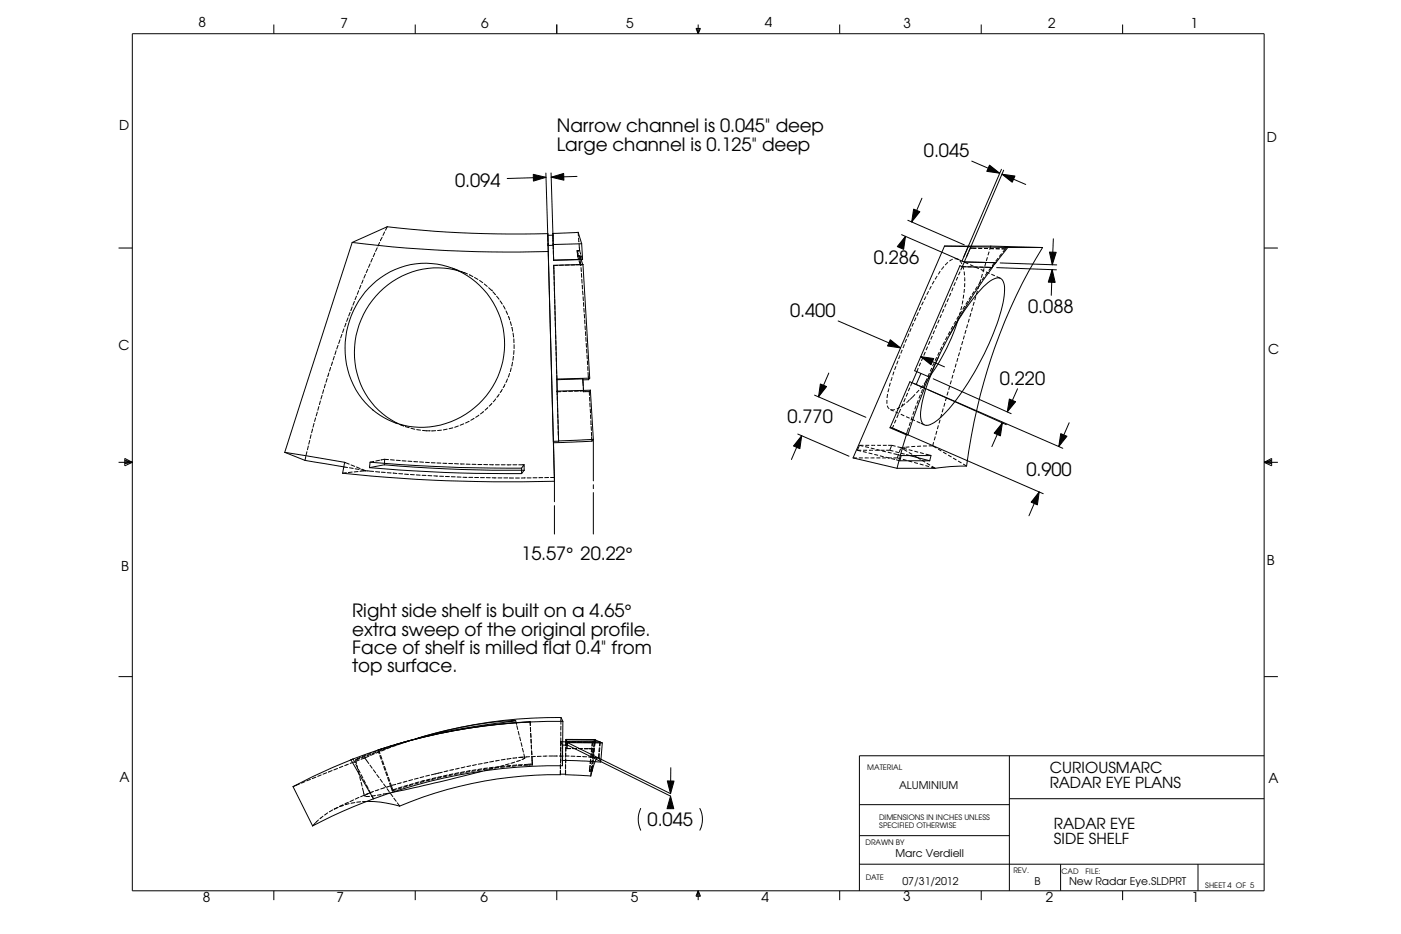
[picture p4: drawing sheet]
<svg xmlns="http://www.w3.org/2000/svg" width="457mm" height="305mm" viewBox="0 0 457 305" stroke-linecap="round" stroke-linejoin="round" font-family="sans-serif">
<g fill="none" stroke="#000" stroke-width=".33">
<path d="M43.2 11h369.3v279.7h-369.3zM89.4 8v3M135.5 8v3M181.7 8v3M227.1 9.3h1.5l-.8 1.7zM227.5 9.3l.3 1.7M227.8 8v3M228.3 9.3l-.5 1.7M274 8v3M320.2 8v3M366.4 8v3M174 56.9l4.2 1-4.1 1.2z"/>
<path d="M178.1 56.5l.8 23.1M178.2 57.9l-12.7 .4M179.8 56.4l.7 22.3M179.9 57.8l4-1.2 .1 2.2zM188.3 57.6l-8.4 .2M317.1 52.6l9.1 3.9M322.9 53.9l3.3 2.6-4.2-.6zM326.8 55.2l-12.3 28.7M327 56.9l4.2 .5-.9 2.1zM327 56.9l7.7 3.3M327.5 55.5l-12.2 28.7M114.9 79.1l-22 68.5"/>
<path d="M114.9 79.1a419.7 419.7 0 0 0 64 3v-2.5M123.9 79.1l-.5 1.2M124.7 77.4l-.5 1.2M125.5 75.7l-.5 1.1M126.4 74a363.2 363.2 0 0 0 52.4 2.2M126.4 74l-.6 1.1M126.4 74l-11.5 5.1M178.8 76.2l.1 3.4M178.8 76.2v.6h1.7M178.9 79.6v.5M178.9 79.6h.1M180.4 76.2l.1 .6"/>
<path d="M180.4 76.2l.1 3.3M180.5 76.8v1.2M180.5 78.3v1.2M180.5 79.8l.2 5.2M180.5 79.5l.1 1.8M180.5 79.5l.1 .6M180.5 79.5h.1M180.5 79.8l.1 .2M188.7 75.8l-8.3 .4M188.7 75.8l.1 1.2M188.7 75.8l1.1 3.7M188.8 77.7l.1 1.3"/>
<path d="M189 79.6l.1 2.1M189.8 79.5l-9.3 .3M189.8 79.5l.3 5.1M294.2 76.6l18.5 8M295.5 77.1l-.6 4.3-2.1-.9zM295.5 77.1l-1.4 3.3M296.2 71.9l18.5 8M298.2 68.2l2 .9-2.7 3.3zM300.9 64.7l-3.4 7.7M343.7 77.9l-.3 8.5M38.7 80.9h4.5M115.7 98.4l-.5 1.2"/>
<path d="M116.3 96.6l-.4 1.2M117.1 94.9l-.5 1.2M117.8 93.1l-.5 1.2M118.5 91.4l-.5 1.1M119.3 89.6l-.6 1.2M120 87.8l-.5 1.2M120.3 94a25.6 25.6 0 0 1 26.9-6.6 25.6 25.6 0 0 1 17.3 21.6 27.1 27.1 0 0 1-37.8 28 26.3 26.3 0 0 1-12.7-32.3l1.4-3.4 1.7-3.1zM120.8 86.1l-.5 1.1M121.5 84.3l-.5 1.2M122.3 82.6l-.5 1.2M123.1 80.9l-.5 1.1M147.7 87.5l2 .8"/>
<path d="M150.3 88.6l1.3 .4M150.8 88.7a27.2 27.2 0 0 0-35.1 28 25.1 25.1 0 0 0 14.3 21.6M151.4 88.9l1.2 .5M153.2 89.7l1.1 .6M154.9 90.6l1.1 .6M156.5 91.5l1 .7M158 92.7l1 .8M159.5 93.9l.9 .8M160.4 94.7h.1M160.8 95.2l.9 1M162.1 96.6l.8 1.1M163.2 98.2l.7 1"/>
<path d="M164.3 99.8l.5 1.1M178.9 80.1l2 77a512.3 512.3 0 0 1-69.1-2.7M180.6 80.1h.1M180.6 80.1h-1.7M180.6 81.8v1.3M180.7 86.6v1.3M180.7 86.6v.1M180.7 86.6l1 37.1M180.8 88.2v1.3M180.8 90.1v1.3M180.8 92l.1 1.3M180.9 93.9v1.3"/>
<path d="M180.9 95.8l.1 1.3M181 97.7v1.3M181.1 99.7v1.2M181.9 86.6l-1.2 .1M183.9 86.5l-1.3 .1M185.8 86.5h-1.3M187.7 86.4l-1.3 .1M188.1 86.4h1.3M188.3 81.8l.4 1.2M188.3 81.8l.1 .5M188.4 82.3l.1 .8M188.5 83.1v.5h.8"/>
<path d="M188.5 83.1l.8 .5M188.5 83.6l.3 1.2M188.8 83.5l.5 1.2M189 85.2l.4 1.2M189.1 81.7l.4 1.2M189.1 81.7h.1M189.1 81.7l-.8 .1M189.1 81.7l-.7 .6M189.3 84.7l.1 1.7M189.3 84.7h.8M189.3 83.6l.1 1.2M189.3 83.6l.9 2.8"/>
<path d="M189.4 85.4l.1 1.3M189.6 87.3l.1 1.3M189.7 83.5l.4 1.2M189.7 89.2l.1 1.3M189.9 91.1v1.3M190 93l.1 1.3M190.1 84.7l-9.4 .3M190.1 84.6l-9.4 .4M190.1 95l.1 1.2M190.1 84.6v.1M190.2 86.4h-.8M190.2 86.3v.1"/>
<path d="M190.2 86.3l-9.5 .3M190.2 86.3l2.2 37.1M190.3 96.9l.1 1.2M190.4 98.8l.1 1.2M301.3 98.5l-.6 1.1M302.1 96.8l-.5 1.1M303 95l-.6 1.2M303.9 93.4l-.6 1.1M304.8 91.7l-.6 1.1M305.8 90.1l-.7 1.1M306.8 88.5l-.6 1M308 87l-.8 1"/>
<path d="M308.2 80.3l-29.8 69.1M308.2 80.3l7.8 .2M308.2 80.3h15.1M308.8 99.1l-.5 1.2M309.3 85.6l-.9 .9M309.5 97.4l-.5 1.2M310.3 95.6l-.5 1.2M310.9 84.6l-1.1 .6M311 93.9l-.4 1.1M311.5 84.4h.1M311.6 84.4l1.1 .3M311.8 92.1l-.5 1.2"/>
<path d="M312.5 84.5l1.7 .8M312.5 90.4l-.5 1.1M313.2 85.1l.7 1M313.3 88.6l-.5 1.2M313.9 99.9l-.4 1.3M314 87l-.7-.3-14.8 34.3 4.7 2a177.8 177.8 0 0 1 20.7-35.7M314 87l9.9 .3M314.2 86.7l.3 1.3M314.2 98.1l-.2 1.2M314.5 96.2l-.2 1.3M314.6 88.6l.1 1.3M314.7 94.3l-.1 1.2"/>
<path d="M314.7 85.5h.1M314.7 85.5l-.7 1.5M314.7 85.5l10.3 .2M314.7 85.5l10.2 .2M314.8 90.5v1.3M314.8 99.9l-.6 1.1M314.8 92.4v1.3M314.8 85.6l1.2 .5M315.2 87h-1.2l-.5 1.2M315.2 84.3l-.5 1.2M315.8 87.1h1.3M315.8 98.3l-.6 1.1"/>
<path d="M315.9 82.5l-.5 1.2M316 80.5l12.9 .3-3.9 4.9M316 80.5h.9l-.2 .5M316 80.5l-2.1 4.7 .8 .3M316.6 86.4l1.1 .5M316.7 81h1.9M316.7 81l-.6 1.1M316.9 96.6l-.7 1.1M317.7 87.1l1.3 .1M317.9 95.1l-.7 1M317.9 98.6l-.4 1.2M318.3 87.2l1.1 .5"/>
<path d="M318.4 96.7l-.3 1.3M319 93.5l-.7 1M319 94.9l-.4 1.2M319.2 81l1.3 .1M319.5 93l-.3 1.3M319.6 87.2h1.3M320 91.9l-.7 1.1M320 87.9l1.2 .5M320.1 91.2l-.4 1.3M320.6 89.4l-.3 1.2M321.1 87.6l-.3 1.2M321.1 81.1h1.3"/>
<path d="M321.2 90.4l-.8 1M321.5 87.2l2.3 .1M321.7 85.8l-.3 1.2M321.8 88.7l1.1 .5M322.2 83.9l-.3 1.3M322.3 88.8l-.8 1.1M322.8 82.1l-.4 1.2M323 81.1l1.3 .1M323.3 80.3l-.3 1.2M323.3 80.3l16.9 .5M323.4 87.3l-.7 1M323.5 89.5l1.2 .5"/>
<path d="M323.8 87.3h.1M324.1 86.9l-.2 .3M324.1 86.9l-.3 .4M324.5 85.8l-.7 1M324.6 86.1l-.5 .8M324.9 85.7h.1M324.9 85.7l-.3 .4M325 81.2h1.2M325 85.7l-.4 .4M325.2 90.3l1.2 .5M325.2 87.3l19.6 .8M325.7 84.2l-.8 1.1"/>
<path d="M326.4 85.8l18.4 .6M326.9 81.2h1.2M326.9 82.8l-.8 .9M328.1 81.3l-.8 1M328.1 81.2h.1M340.2 80.8a179.2 179.2 0 0 0-24.8 71.3M340.2 80.8h-11.7l-.4 .4M342.5 82.3h2.2l-1.3 4.1zM343.4 88l.9 4.2-2.2-.1zM343.4 88l-.3 8.4M412.5 80.9h4.5M107.9 119.9l-.4 1.2"/>
<path d="M108.5 118.1l-.4 1.2M109.1 116.3l-.4 1.2M109.7 114.5l-.4 1.2M110.3 112.7l-.4 1.2M111 110.9l-.5 1.2M111.6 109.1l-.4 1.2M112.2 107.3l-.4 1.2M112.9 105.5l-.4 1.2M113.6 103.7l-.5 1.2M114.3 101.9l-.5 1.2M114.9 100.2l-.4 1.1M165.1 101.5l.6 1.1"/>
<path d="M165.9 103.2l.4 1.2M166.5 105l.4 1.2M167 106.8l.3 1.3M167.3 118.2l-.3 1.2M167.4 108.7l.2 1.3M167.6 116.3l-.2 1.3M167.7 110.6v1.2M167.7 114.4l-.1 1.3M167.8 112.5v1.2M181.1 101.6v1.2M181.1 103.5l.1 1.2M181.2 105.4v1.2"/>
<path d="M181.3 107.3v1.2M181.3 109.2l.1 1.2M181.4 111.1v1.3M181.4 113v1.3M181.5 114.9v1.3M181.5 116.8l.1 1.3M181.6 118.7v1.3M190.5 100.6l.1 1.3M190.7 102.5l.1 1.3M190.8 104.4l.1 1.3M190.9 106.3l.1 1.3M191.1 108.2v1.3"/>
<path d="M191.2 110.2l.1 1.2M191.3 112.1l.1 1.2M191.4 114l.1 1.2M191.6 115.9v1.2M191.7 117.8l.1 1.2M191.8 119.6l.1 1.3M273.5 104.7l20.4 8.8M290.5 110.9l3.4 2.6-4.3-.6zM292.4 119.5l-.5 1.2M293 117.7l-.4 1.2M293.7 116l-.5 1.1M294.4 114.2l-.4 1.2"/>
<path d="M295.1 112.4l-.4 1.2M295.9 110.6l-.5 1.2M296.6 108.9l-.5 1.2M297.3 107.1l-.5 1.2M298.1 105.4l-.5 1.2M298.9 103.6l-.5 1.2M299.7 101.9l-.5 1.2M300.4 118.4l-.5 1.1M300.5 116.4l4.2 .6-.9 2zM300.5 100.2l-.5 1.1M300.5 116.4l7.7 3.3M301.2 116.6l-.5 1.2"/>
<path d="M302 114.9l-.5 1.1M302.7 113.1l-.5 1.2M303.5 111.3l-.5 1.2M304.2 109.6l-.5 1.2M304.9 118.3l-.6 1.2M305 107.9l-.5 1.1M305.7 116.6l-.6 1.1M305.7 106.1l-.5 1.2M306.5 104.4l-.5 1.1M306.5 114.9l-.5 1.1M307.3 102.6l-.6 1.2M307.4 113.2l-.6 1.1"/>
<path d="M308 100.9l-.5 1.1M308.3 111.5l-.6 1.1M309.1 109.8l-.6 1.1M309.8 109.4l1.4-2.3a53.6 53.6 0 0 1 11.9-15.4l.7-.4a2.23 2.23 0 0 1 3.8 1.1 21 21 0 0 1-1.3 10.5 89.2 89.2 0 0 1-18.5 32.5 8.3 8.3 0 0 1-5.9 3.4 3.1 3.1 0 0 1-1.5-3.5 54.7 54.7 0 0 1 5.8-18.8M310 108.1l-.6 1.1M310.9 106.4l-.6 1.2M311.9 104.8l-.6 1.1M312 118.7l-.3 1.2M312.6 116.8l-.3 1.3M312.8 103.6a64.5 64.5 0 0 1-10.1 20.2M312.8 103.1l-.6 1.1M313.1 115l-.3 1.2"/>
<path d="M313.4 101.8l-.4 1.2M313.6 113.2l-.3 1.2M313.8 101.5l-.6 1.1M314.2 111.3l-.4 1.3M314.7 109.5l-.3 1.2M315.3 107.7l-.4 1.2M315.8 105.9l-.4 1.2M316.3 104.1l-.3 1.1M316.9 102.2l-.4 1.2M317.4 100.4l-.4 1.2M102 140l-.3 1.2M102.5 138.2l-.3 1.2"/>
<path d="M103 136.4l-.3 1.1M103.5 134.5l-.3 1.2M104.1 132.7l-.4 1.2M104.6 130.9l-.4 1.1M105.1 129l-.4 1.2M105.6 127.2l-.3 1.2M106.2 125.3l-.4 1.3M106.8 123.5l-.4 1.3M107.3 121.7l-.4 1.2M128.6 137.8l1.2 .5M130.4 138.5l1.4 .5M130.5 138.5l1.2 .5"/>
<path d="M132.3 139.2l1.2 .4M134.1 139.7l1.2 .4M147.8 139.6l-1.2 .3M149.6 139l-1.2 .4M151.3 138.3l-1.1 .5M153.1 137.5l-1.2 .5M154.7 136.5l-1.1 .7M156.3 135.5l-1.1 .7M157.8 134.3l-1 .8M159.2 133l-.9 .9M160.5 131.6l-.9 .9M161.8 130.2l-.8 .9"/>
<path d="M162.9 128.7l-.8 1M163.9 127l-.7 1.1M164.8 125.4l-.6 1.1M165.6 123.7l-.5 1.1M166.3 121.9l-.4 1.2M166.8 120.1l-.3 1.1M181.6 120.6l.1 1.3M181.7 122.5l.1 5.1M181.8 127.6v1.3M181.8 127.6l.5 16.3M181.9 129.4v1.2M181.9 131.3v1.2"/>
<path d="M181.9 133.2l.1 1.3M182 135.1v1.3M182.1 137v1.3M182.1 138.9l.1 1.3M183 127.8h-1.2M185 127.7l-1.3 .1M186.9 127.7h-1.3M188.8 127.6l-1.3 .1M189.2 127.6h1.3M190.2 123.7v.3M190.2 123.7l.3 3.9M190.2 124l.1 1.9"/>
<path d="M190.2 123.7l-8.5 .2v-.2M190.4 126.6l.1 1.2M190.5 127.6v.2M191.9 121.5l.2 2.4M192.1 123.9l-1.9 .1M192.3 127.8l.1 1.2M192.3 127.8h-1.8M192.4 129.7l.1 1.2M192.4 123.4l-10.7 .3M192.4 123.4l-.3 .5M192.5 131.6l.1 1.2M192.6 133.5l.1 1.2"/>
<path d="M192.7 127.3l-.4 .5M192.7 127.3l.9 16.1M192.7 127.3l-10.9 .3M192.7 135.4l.1 1.3M192.8 137.3l.1 1.3M192.9 139.2l.1 1.3M265.8 128.9l16.8 7.3M267.7 125.3l2 .9-2.6 3.3zM270.5 121.8l-3.4 7.7M289.4 130.5v1.3M289.6 132.4l.6 1M289.6 128.6l-.1 1.3"/>
<path d="M290.1 126.7l-.3 1.3M290.5 133.6l1.1 .6M290.5 139.4l6.4-14.8 4.8 2.1-5.4 15.2M290.5 139.4l-.1 .2 .8 .3M290.5 124.9l-.3 1.2M290.5 139.4l5.8 2.5M291.1 123.1l-.4 1.2M291.2 139.9l4.6 2M291.6 138.7l-.4 1.2M291.7 121.3l-.4 1.2M291.8 140l48.6 21.1M292 133.6l-1.2 .1"/>
<path d="M292.2 134.4l1.2 .5M292.4 137l-.5 1.1M293.2 135.2l-.5 1.2M293.8 132.8l-1.1 .6M293.9 133.5l-.5 1.2M294 135.2l1.1 .5M294.7 131.7l-.5 1.2M295.3 131.7l-1 .8M295.4 130l-.5 1.1M295.7 136l1.1 .5M296.2 128.2l-.5 1.2M296.5 139.6l-.7 2.3"/>
<path d="M296.8 130.5l-1 .9M296.9 126.5l-.5 1.1M297.1 137.8l-.4 1.1M297.3 137.2h.1M297.4 136.7l1.2 .6M297.7 135.9l-.4 1.3M298.2 125.1l48.6 21.2M298.3 134.2l-.4 1.1M298.6 128.7l-1.8 1.8M299 132.3l-.5 1.3M299.2 137.5l1.1 .5M299.7 130.6l-.5 1.1"/>
<path d="M299.7 120.1l-2.6 6M299.9 127.3l-.9 .9M300.4 128.8l-.5 1.2M300.5 138.1l1.2 .6M300.5 121.9l-1.5 3.6M301.1 127l-.5 1.2M301.1 125.8l-.8 1M301.8 125.3l-.5 1.1M302.3 124.3l-.8 1M302.5 123.5l-.5 1.2M303 127.3l25.4 11.3M303.1 123l-1.5 3.6"/>
<path d="M303.3 121.8l-.5 1.1M304.1 120.1l-.5 1.1M304.5 123.6l25.5 11.4M306.2 138.8l-.3 1.2M306.8 137l-.3 1.2M307.3 135.1l-.3 1.3M307.8 133.3l-.3 1.2M308.4 131.5l-.4 1.2M308.9 129.7l-.4 1.2M309.4 127.8l-.4 1.2M309.9 126l-.3 1.2M310.5 124.2l-.4 1.2"/>
<path d="M311 122.3l-.4 1.2M311.5 120.5l-.3 1.2M327.1 138l-.6 4.2-2.1-.8zM327.1 138l-3.4 7.8M329.4 130.2l2 .9-2.7 3.3zM332.1 126.9l-3.4 7.5M348.9 138l-3.4 7.7M38.7 150.9h4.5M40.7 149.6l2.5 1.3-2.5 1.1zM40.7 150.2l2.5 .7M40.7 150.5l2.5 .4M43.2 150.9l-2.5 .3"/>
<path d="M92.9 147.6l19.6 3.3-.7 3.5M92.9 147.6l6.6 2.6M99.5 150.2l13.9 2.4M99.8 149l-.3 1.2M100.2 147.4l-.3 1.2M100.6 145.5l-.3 1.3M101.1 143.7l-.3 1.2M101.5 141.9l-.3 1.2M112.4 150.9l1.6 .6M113 154.3l-1.2 .1M114 152.7l1.3 .2M114.6 151.7l1.1 .5"/>
<path d="M114.9 154.1l-1.2 .1M115.9 153l1.3 .2M116.3 152.4l1.2 .5M116.8 153.9l-1.2 .1M117.8 153.3l1.5 .3M118.1 153.1l1.2 .5M119.3 153.6l-1.8 .2M119.3 153.6l1.2 .1M120.6 152.6a509.4 509.4 0 0 0 49.6 2M120.7 153.8h1.2M120.8 150.8a542 542 0 0 0 49.4 2M120.8 150.8l-.2 1.8"/>
<path d="M122 150.6l-1.2 .2M122.6 153.9l1.2 .2M123.9 150.2l-1.3 .3M124.5 154.1l1.2 .1M125.4 151.7a479.9 479.9 0 0 0 45.7 1.8M125.4 151.7l-4.8 .9M125.5 149.9l-1.2 .2M125.6 149.9l1.2 .1M125.6 149.9l-.2 1.8M126.4 154.3h1.2M127.4 150l1.3 .2M128.3 154.4l1.2 .1"/>
<path d="M129.3 150.2l1.3 .1M130.1 154.6h1.3M131.2 150.4l1.3 .1M132 154.7l1.3 .1M133.1 150.5l1.3 .1M133.9 154.9h1.3M135 150.6l1.3 .1M135.8 155l1.3 .1M136 140.2l1.2 .2M136.9 150.7l1.3 .1M137.8 155.1l1.2 .1M137.9 140.5l2.5 .1"/>
<path d="M138.9 150.9l1.2 .1M139.7 155.2l1.2 .1M140.8 151h1.2M141.6 155.3l1.2 .1M142.2 140.5l-1.3 .1M142.6 151.1h1.3M143.5 155.4h1.2M144.1 140.4l-1.3 .1M144.5 151.2h1.3M145.4 155.5h1.2M145.9 140l-1.2 .3M146.4 151.3h1.3"/>
<path d="M147.3 155.6h1.2M148.3 151.3l1.3 .1M149.2 155.7h1.3M150.2 151.4h1.3M151.1 155.7l1.3 .1M152.1 151.5h1.3M153 155.8h1.3M154.1 151.5l1.2 .1M154.9 155.8h1.3M156 151.6h1.2M156.8 155.9h1.3M157.9 151.6h1.2"/>
<path d="M158.7 155.9h1.3M159.8 151.6l1.2 .1M160.6 155.9l1.3 .1M161.7 151.7h1.2M162.5 156h1.3M163.6 151.7h1.2M164.4 156h1.3M165.5 151.7h1.3M166.3 156h.1M166.4 156h1.2M167.4 151.7h1.3M168.2 156h1.3"/>
<path d="M169.3 151.7h1.7M170.2 152.8v1.8M171 151.7l-.8 1.1M171 151.7l.1 1.8M171.1 153.5l-.9 1.1M171.4 156h-1.3M172 156h1.3M173.9 155.9h1.3M177.1 155.9h-1.2M179 155.8l-1.2 .1M179.7 155.8h1.2M180.6 144.5l.3 11.3"/>
<path d="M180.9 155.8v7.9M182.2 140.8v1.3M182.2 142.7l.1 1.3M182.3 144h-1.7v.5M182.3 143.9v.1M193 141.1l.1 1.3M193.1 142.7l.1 1.3M193.2 144l-12.6 .5M193.6 143.4l-11.3 .5M193.6 143.4l-.4 .6M193.6 143.4v13.5M193.6 158.2v1.3"/>
<path d="M260.4 141.6l16.7 7.3M261.6 142.2l-.6 4.2-2-.9zM261.6 142.2l-3.3 7.7M278.4 149.4h1.3M278.4 149.4l14.3 3.4M279.8 146.9h1.3M279.8 146.9l1.2 .3M280.3 149.4h1.3M280.5 145.3h1.3M280.5 145.3l-.7 1.6M280.5 145.3l1.2 .3M281.6 147.4l1.2 .3"/>
<path d="M281.7 146.9h1.3M282.2 149.4h1.3M282.3 145.8l1.2 .2M282.4 145.3h1.3M283.5 147.8l1.2 .3M283.6 146.9h1.3M284.1 149.4h1.3M284.2 146.2l1.2 .3M284.3 145.3h1.3M285.3 148.3l1.3 .3M285.5 146.9h1.3M286 149.4h1.3"/>
<path d="M286 146.7l1.3 .3M286.2 145.3h1.3M287.1 148.8l1.3 .3M287.4 146.9h1.3M287.9 147.2l1.2 .2M287.9 149.4h1.3M288.1 145.3h1.3M289 149.2l1.2 .3M289.1 146.9h1.3M289.7 147.6l1.3 .3M289.8 145.3h1.2M289.8 149.4h1.3"/>
<path d="M290.4 146.9l1.1 .3M290.9 149.6l1.2 .3M291 145.3l-.6 1.6M291 145.3l1.3 .3M291.5 149.4h1.3M291.6 148l2.5 .7M292.2 147.4l1.2 .3M292.4 150l1.2 .4M292.7 152.8h12.5M292.8 149.4l1.2 .3M292.9 145.8l1.2 .3M293.2 148.2l-.4 1.2"/>
<path d="M293.9 146.5l-.4 1.1M293.9 146.4v.1M294 147.9l1.2 .3M294.1 148.7h9.7M294.1 148.7l-.4 1.7h9.7M294.6 149.9l1.3 .3M294.7 146.3l1.3 .3M295.3 146l-1.3 .1 2 1.2M295.7 148.3l7.7 2.1M295.8 141.9l-3.1 10.9M295.8 141.9h.5M296.5 150.4l1.2 .3"/>
<path d="M296.5 146.8l1.3 .3M296.6 147.7l1.1 .6M296.8 145.8l-1.3 .2M298.2 148.6l1.1 .7M298.3 150.9l1.3 .4M298.4 147.2l1.2 .4M298.7 145.7l-1.3 .1M299.4 149.3l1 .6M300.1 151.4l1.3 .4M300.2 147.7l1.3 .3M300.6 145.6l-1.3 .1M300.8 150.2l1.1 .6"/>
<path d="M301.2 145.5h1.3M302 151.9l1.2 .4M302.1 148.2l1.7 .4M302.4 151.2l1.1 .6M303.8 152.4l1.3 .4M303.8 148.7l-.4 1.7M304.1 152.1l1.1 .7M304.3 145.5l1.3 .7M304.7 144.3l-.3 1.2h-1.3M305.2 142.5l-.3 1.2M305.7 140.6l-.3 1.3M306.2 146.6l1 .6"/>
<path d="M307.8 147.5l1.1 .7M309.4 148.5l1.1 .6M311 149.5l1.1 .6M312.7 150.5l1.1 .6M314.3 151.4l1.1 .7M315.4 152.1l-5.4 .2-4.8 .5M346.2 141.5l2 .9-2.7 3.3zM412.5 150.9h4.5M412.5 150.9l2.5 .3M412.5 150.9l2.5-1.3v2.4zM415 150.5l-2.5 .4M415 150.2l-2.5 .7"/>
<path d="M180.9 165v9.3M193.6 160.7v13.6M339.1 160.5l-.6 4.3-2-.9zM339.1 160.5l-3.3 7.8M38.7 220.8h4.5M168.3 235.2l.3 1.2M168.7 236.8l.3 1.2M169.1 238.7l.3 1.2M173 235.5a186.8 186.8 0 0 0-42.9 7.2M173 235.5a191.4 191.4 0 0 0-43.4 7.3M173 235.5l.1 1.3M173.1 237.4v1.3"/>
<path d="M173.2 239.3l.1 1.3M183 238.9v1.3M183 237v1.3M183 234.1v2.2M183.1 234.1a155.5 155.5 0 0 0-45.3 6.4M183.1 234.1l.6 1.3M183.7 235.4l-.1 14.5a173.2 173.2 0 0 0-61.7 10.8M183.7 235.4a186.9 186.9 0 0 0-69.2 12.5l7.4 12.8M412.5 220.8h4.5M95.6 256.7l6.4 12.8 9.8-4.7 10.1-4.1M97.8 255.8l-2.2 .9M99.5 255.1l-1.1 .5"/>
<path d="M101.3 254.3l-1.2 .5M103.1 253.6l-1.2 .5M104.8 252.9l-1.1 .5M106.6 252.2l-1.2 .4M108.4 251.5l-1.2 .5M110.2 250.8l-1.2 .4M111.9 250.1l-1.2 .4M113.7 249.4l-1.2 .5M115.4 248.7l-1.1 .4M115.8 248.8h.1M115.8 248.8l-.6-1.1a186.2 186.2 0 0 0-19.6 9M116 247.9l.3 1.3"/>
<path d="M116.1 249.3l.6 1.2M116.5 249.8l.3 1.2M116.9 251l.6 1.2M116.9 251.6l.3 1.3M117.2 248l-1.2 .5M117.3 247.5l-1.2 .4M117.4 253.5l.3 1.2M117.6 247.1l-1.1 .5M117.8 252.8l.6 1.1M117.9 255.3l.3 1.2M118.3 257.2l.3 1.2M118.6 258.5l.3 1.3"/>
<path d="M118.7 254.5l.6 1.1M118.9 259.5l-1.2 .5M119 247.3l1.4 1.9M119.1 246.9l-1.2 .4M119.3 246.4l-1.1 .5M119.4 246.4h-.1M119.5 256.2l.6 1.1M120.1 259l-1.1 .6M120.4 246.8l-2.6 1M120.4 257.9l.6 1.1M120.6 259.9h-1.3M120.7 258.8l-1.2 .4"/>
<path d="M120.7 249.7l.8 1M120.9 246.2l-1.2 .4M121.2 245.7l-1.2 .5M121.3 259.5l.6 1.2M121.8 251.2l.8 1M121.9 258.3l-1.2 .4M122.1 246l-1.2 .5M122.5 259.6l-1.3 .2M122.7 245.5l-1.2 .5M122.9 245l-1.1 .5M122.9 252.8l.8 1M123.6 244.7l.4 1.2"/>
<path d="M123.7 257.7l-1.2 .4M123.9 245.3l-1.2 .5M124 246.6l.4 1.2M124.1 254.3l.7 1M124.2 246.5l.4 1.2M124.4 259.3l-1.3 .2M124.5 244.9l-1.2 .4M124.5 244.4l-1.2 .4 .4 1.2M124.5 244.4h.1M124.6 248.4l.4 1.2M124.8 244.3l-1.3 .4M124.8 248.3l.5 1.2"/>
<path d="M125.2 255.8l.7 1.1M125.2 250.2l.4 1.2M125.5 257l-1.3 .5M125.5 250.1l.4 1.2M125.7 244.6l-1.2 .5M125.9 252l.4 1.2M125.9 244h.1M125.9 244l-2.4 .8M126.1 251.9l.4 1.2M126.2 244.2l-1.1 .4M126.3 243.8l-1.2 .4M126.3 257.4l.7 1"/>
<path d="M126.4 243.8l-1.1 .4M126.5 253.7l.4 1.3M126.7 253.7l.5 1.2M127.1 243.6l-.6 .2M127.1 255.6l.5 1.2M127.3 256.5l-1.2 .4M127.3 258.7l-2.3 .5M127.4 255.5l.8 2.3M127.4 243.9l-1.1 .4M127.4 258.9l.8 1.1M127.6 256.9l.4 1.2M127.8 243.4l-.7 .2"/>
<path d="M128.1 243.5l-1.3 .5M128.1 243.3l-1.2 .4M128.3 243.2l-1.2 .4M129.1 255.9l-1.2 .4M129.2 243.2l-1.1 .5M129.4 257.4l-1.2 .4-.1 .3 1.1-.4M129.6 242.9l-1.2 .3M129.8 243l-1.1 .3M130.1 242.7l-1.4 .4M130.9 255.4l-1.2 .4M131 242.6l-1.2 .4M131.1 257.1l-1.3 .4"/>
<path d="M131.2 256.8l-1.2 .4M131.7 242.4l-1.3 .3M132.8 254.9l-1.2 .4M132.8 242l-1.2 .4M132.9 256.5l-1.2 .4M133.1 241.9l-1.3 .4M133.1 256.2l-1.3 .4M134.6 254.4l-1.2 .4M134.7 241.4l-1.3 .4M134.7 256l-1.2 .4M134.9 255.7l-1.2 .4M135.8 241a127.2 127.2 0 0 1 32.5-5.8l-2.5 .4a202.8 202.8 0 0 0-35.7 7.1"/>
<path d="M136.5 254l-1.2 .3M136.5 255.5l-1.2 .4M136.7 255.2l-1.2 .3M137.7 240.5l-1.2 .3M138.3 253.4l-1.2 .4M138.4 255l-1.2 .4M138.6 254.7l-1.3 .3M140.2 253l-1.3 .3M140.3 254.6l-1.3 .2M140.4 254.3l-1.2 .3M142.1 254.1l-1.3 .3M142.3 253.8l-1.3 .3"/>
<path d="M143.9 253.7l-1.2 .3M144.1 253.4l-1.2 .3M144.3 252l-3.5 .9M145.8 253.3l-1.2 .2M146 252.9l-1.3 .3M146.2 251.5l-1.3 .3M147.7 252.9l-1.3 .3M147.8 252.6l-1.2 .2M148 251.1l-1.2 .3M149.5 252.5l-1.2 .2M149.7 252.2l-1.2 .2M149.9 250.7l-1.3 .3"/>
<path d="M151.4 252.2l-1.2 .2M151.6 251.8l-1.3 .3M151.7 250.3l-1.2 .3M153.3 251.8l-1.3 .3M153.5 251.5l-1.3 .3M153.6 249.9l-1.2 .2M155.2 251.5l-1.3 .2M155.3 251.2l-1.2 .2M155.4 249.5l-1.2 .3M157.1 251.2l-1.3 .3M157.2 250.9l-1.2 .2M157.4 249.2l-1.3 .2"/>
<path d="M157.4 251.7l-13.8 3.4-15.6 3.5M158.9 251l-1.2 .2M159.1 250.7l-1.2 .1M159.2 248.8l-1.3 .2M159.3 251.2l-1.2 .3M160.8 250.8l-1.2 .3M160.8 250.7l-1.2 .2M161 250.4l-1.3 .2M161.1 248.4l-1.3 .3M162.6 250.3l-1.2 .3 1.3-.1M162.9 250.2l-1.3 .2M162.9 248.1l-1.2 .2"/>
<path d="M164.3 249.8l-1.2 .3M164.6 250.3l-1.2 .1M164.8 250l-1.3 .1M164.8 247.8l-1.2 .2M166.2 249.3l-1.3 .3M166.5 250.1l-1.3 .1M166.7 249.8l-1.3 .1M166.7 247.5l-1.3 .2M168 248.7l-1.2 .4M168.4 249.9l-1.3 .2M168.6 249.7l-1.3 .1M168.6 249.6v.1"/>
<path d="M168.6 247.3l-1.3 .1M169.6 240.5l.3 1.2M169.8 248.1l-1.2 .4M170.1 242.4l.2 1.2M170.3 249.8l-1.3 .1M170.5 249.6h-1.3M170.5 244.2l.3 1.2M170.5 247.1l-1.3 .1M170.9 247.1h-1.3M170.9 246l.4 1.3M171.1 247.2l.1 .2-.9 .5M172.2 249.7l-1.3 .1"/>
<path d="M172.4 249.4l-1.3 .1M172.8 246.9l-1.3 .1M173.4 242.5l-.1-1.2 .1 1.2M173.4 243.1v1.3M173.5 245l.1 1.3M173.6 247l.1 1.2M173.6 246.9l.1 2.4M173.7 248.4v1.2v-.3M173.7 249.6l-1.2 .1M173.7 249.3l-1.2 .1M174.7 246.8l-1.3 .1M176.6 246.8h-1.3"/>
<path d="M178.5 246.7l-1.3 .1M179.2 246.7h1.2M180.6 246.7h1.3M182.5 246.7h1.3M182.9 251.4v1.4a131.9 131.9 0 0 0-52.5 10.3M182.9 249.5v1.5M182.9 251.6l-.1 1.2M182.9 252.6h1.7l-.1 .2M182.9 245.7v1.4M182.9 247.6v1.4M183 243.8v1.4M183 242.1l.5 1.1"/>
<path d="M183 240.8v1.3M183 242.1v1.2M183.5 245v1.3M183.5 246.9l-.1 1.3M183.5 243.2h1.7M183.5 243.2v1.2M184.4 246.7h1.3M184.5 252.8l8.3 .4M184.5 251.4v1.4M184.6 245.9v1.2M184.6 247.8v1.2M184.6 249.5l-.1 1.5"/>
<path d="M184.6 245.7v1.2M184.6 247.6v1.2M184.7 242.1v1.2M184.7 243.8l-.1 1.4M184.7 242.2h1.3M184.7 241.3v.8h-1.7M184.7 241.3v.1M184.7 241.3l9.5 .1M184.7 242.2l.3 .6M184.7 241.4v.8M184.7 241.4l9.6 .1M184.7 241.4l.3 .6"/>
<path d="M184.7 241.4h9.5M185 244.3h1.3M185 242v.8M185 242.8v1.5M185 242.8l.2 .4M185 242l10.7 .1M185.1 242.1l-.1 .9M185.1 242.1l.1 .3M185.1 242.1l10.8 .1M185.2 242.4h11.4M185.2 242.4v.8M185.2 243.2l33.6 16.6v4"/>
<path d="M185.2 242.4l33.6 16.6 .1-8.5M186.2 244.3h-1.2M186.4 246.8h1.2M186.6 242.2h1.3M186.9 244.3h1.2M186.9 244.3h1.3M188.3 246.8l1.2 .1M188.5 242.2h1.3M188.8 244.3h1.2M188.8 244.3h1.3M190.2 246.9l1.2 .1M190.4 242.2h1.3"/>
<path d="M190.7 244.3h1.3M192.1 247l1.2 .1M192.1 242.2h2M192.2 244.3h1.3M192.4 251.5l.7 .2M192.4 251.4v.1M192.5 251.2l-.1 .2M192.5 251.2l.8 .1M192.5 249.8l-.2 1.9M192.6 244.3l1 .1M192.6 249.8l-.2 1.4M192.7 247.9l-.1 1.3"/>
<path d="M192.8 247.9l-.1 1.3M192.9 252l-.1 1.2M192.9 246l-.1 1.3M193 246l-.1 1.3M193.1 244.1l-.1 1.3M193.1 250.1l-.1 1.2M193.1 251.7h.1M193.2 251.7l-.4 1.5M193.2 244.1l-.2 1.3M193.3 251.3l-.9 .1M193.3 248.2l-.2 1.2M193.3 251.3h.1"/>
<path d="M193.3 242.2l.8 .1M193.3 242.2h.1M193.3 242.2l-.1 1.3M193.3 249.9l-.1 1.8M193.4 242.2l-.1 1.3M193.4 242.2l.8 .1M193.4 249.9l-.1 1.4M193.5 247.1l.1 .2M193.5 245.9v1.2M193.5 246.3l-.2 1.2M193.5 247.9v1.3l.1-1.3M193.6 244.4v1.3"/>
<path d="M193.6 246v1.3M193.6 247.3l1.9 .1M193.6 244.4l-.1 1.2M193.7 246l-.1 1.3M193.8 246l-.1 1.3M193.9 244.1l-.1 1.3M193.9 241.3l-.2 2.5M194 247.1l1.2 .2M194 244.1l-.2 1.3M194.1 242.3l-.1 1.2M194.2 242.3l-.1 1.2M194.2 241.4l-.1 .9"/>
<path d="M194.3 241.5l-.1 .8M194.3 241.5l1.4 .6M194.8 247.4l-1.5 3.9M195.4 246l-.1 1.3-1.8-.2M195.5 247.4l.5 1.1M195.6 246l-.1 1.4M195.6 244.1l-.1 1.2M195.7 244.1l-.1 1.2M195.7 242.1l-.1 1.3M195.9 242.2l-.1 1.2M195.9 242.2l.7 .2M196.6 242.4l-.6 6.3-12.5-.5v1.2"/>
<path d="M217.8 254.8l2.2 .1-1.2 4.1zM218.8 259.8l1.1 4.1h-2.2zM329.4 246.6v44.1M412.5 246.6h-132v44.1M102.9 268.6l-.9 .9M103.9 267.6l-.9 .9M105.4 266.4l-1 .8M106.9 265.3l-1 .7M108.6 264.3l-1.1 .6M109.1 264h.1M110.2 263.5l-1.1 .5M110.3 263.5h-.1"/>
<path d="M111.9 262.6l-1.1 .6M112.1 262.8l-1.2 .4M113.7 261.8l-1.2 .6M113.9 262.3l-1.2 .3M115.4 261l-1.2 .6M115.8 261.9l-1.2 .2M117.1 260.3l-1.1 .5M117.7 261.7l-1.3 .1M118.3 261.6l1.7-.1a35.2 35.2 0 0 1 10.4 1.6M128.5 260.5l.8 1M129.7 262l.7 1.1M209.1 263.8a8.3 8.3 0 0 0 0 7.1"/>
<path d="M228.4 263.8a7.9 7.9 0 0 1 0 7.1M280.5 272.7h48.9M280.5 262.6h48.9M329.4 260.6h83.1M89.4 290.7v3.1M135.5 290.7v3.1M181.7 290.7v3.1M227.8 290.7v3.1M227.8 290.7l.8 1.8h-1.5zM227.8 290.7l-.3 1.8M227.8 290.7l.5 1.8M274 290.7v3.1"/>
<path d="M280.5 282h132M320.2 290.7v3.1M346.1 282v8.7M366.4 290.7v3.1M390.9 282v8.7"/>
</g>
<g fill="#000">
<path d="M174 56.9l4.2 1-4.1 1.2zM179.9 57.8l4-1.2 .1 2.2zM322.9 53.9l3.3 2.6-4.2-.6zM327 56.9l4.2 .5-.9 2.1zM295.5 77.1l-.6 4.3-2.1-.9zM298.2 68.2l2 .9-2.7 3.3zM343.4 88l.9 4.2-2.2-.1zM342.5 82.3h2.2l-1.3 4.1zM290.5 110.9l3.4 2.6-4.3-.6zM300.5 116.4l4.2 .6-.9 2zM267.7 125.3l2 .9-2.6 3.3zM327.1 138l-.6 4.2-2.1-.8z"/>
<path d="M329.4 130.2l2 .9-2.7 3.3zM261.6 142.2l-.6 4.2-2-.9zM346.2 141.5l2 .9-2.7 3.3zM339.1 160.5l-.6 4.3-2-.9zM218.8 259.8l1.1 4.1h-2.2zM217.8 254.8l2.2 .1-1.2 4.1z"/>
</g>
<g font-size="6">
<text x="181.7" y="43.2">Narrow channel is 0.045&quot; deep</text>
<text x="181.7" y="49.2">Large channel is 0.125&quot; deep</text>
<text x="301.5" y="51.4">0.045</text>
<text x="148.5" y="60.9">0.094</text>
<text x="285.2" y="86.3">0.286</text>
<text x="257.9" y="103.5">0.400</text>
<text x="335.5" y="102.3">0.088</text>
<text x="326.3" y="125.6">0.220</text>
<text x="257" y="138.2">0.770</text>
<text x="334.9" y="155.4">0.900</text>
<text x="170.1" y="182.7">15.57° 20.22°</text>
<text x="114.9" y="201.4">Right side shelf is built on a 4.65°</text>
<text x="114.9" y="207.4">extra sweep of the original profile.</text>
<text x="114.9" y="213.4">Face of shelf is milled flat 0.4&quot; from</text>
<text x="114.9" y="219.3">top surface.</text>
<text x="211.3" y="269.7">0.045</text>
</g>
<g font-size="5">
<text x="342.6" y="252.1">CURIOUSMARC</text>
<text x="342.6" y="257.1">RADAR EYE PLANS</text>
<text x="343.9" y="270.5">RADAR EYE</text>
<text x="343.9" y="275.4">SIDE SHELF</text>
</g>
<g font-size="4.4">
<text x="64.8" y="8.9">8</text>
<text x="111.1" y="9">7</text>
<text x="157" y="9">6</text>
<text x="204.4" y="9.1">5</text>
<text x="249.6" y="8.8">4</text>
<text x="294.9" y="9">3</text>
<text x="342.1" y="9.3">2</text>
<text x="388.5" y="9.3">1</text>
<text x="38.9" y="42.4">D</text>
<text x="413.4" y="46.5">D</text>
<text x="38.7" y="114.3">C</text>
<text x="413.9" y="115.6">C</text>
<text x="413.4" y="184.5">B</text>
<text x="39.6" y="186.3">B</text>
<text x="39" y="255.3">A</text>
<text x="413.9" y="255.5">A</text>
<text x="66.2" y="294.2">8</text>
<text x="109.9" y="294.3">7</text>
<text x="156.8" y="294.2">6</text>
<text x="205.9" y="294.2">5</text>
<text x="248.5" y="294.2">4</text>
<text x="294.7" y="294.1">3</text>
<text x="341.3" y="294.3">2</text>
<text x="388.8" y="294.4">1</text>
</g>
<g font-size="3.5">
<text x="293.5" y="257.5">ALUMINIUM</text>
<text x="292.2" y="279.6">Marc Verdiell</text>
<text x="294.5" y="288.7">07/31/2012</text>
<text x="337.6" y="288.8">B</text>
<text x="348.9" y="289">New Radar Eye.SLDPRT</text>
</g>
<g font-size="2.5">
<text x="283" y="251.4">MATERIAL</text>
<text x="286.9" y="267.8">DIMENSIONS IN INCHES UNLESS</text>
<text x="282.4" y="275.6">DRAWN BY</text>
<text x="286.9" y="270.2">SPECIFIED OTHERWISE</text>
<text x="282.5" y="287.2">DATE</text>
<text x="330.8" y="285">REV.</text>
<text x="346.4" y="285.1">CAD</text>
<text x="354.2" y="285.1">FILE:</text>
<text x="393.3" y="289.9">SHEET 4 OF 5</text>
</g>
</svg>
